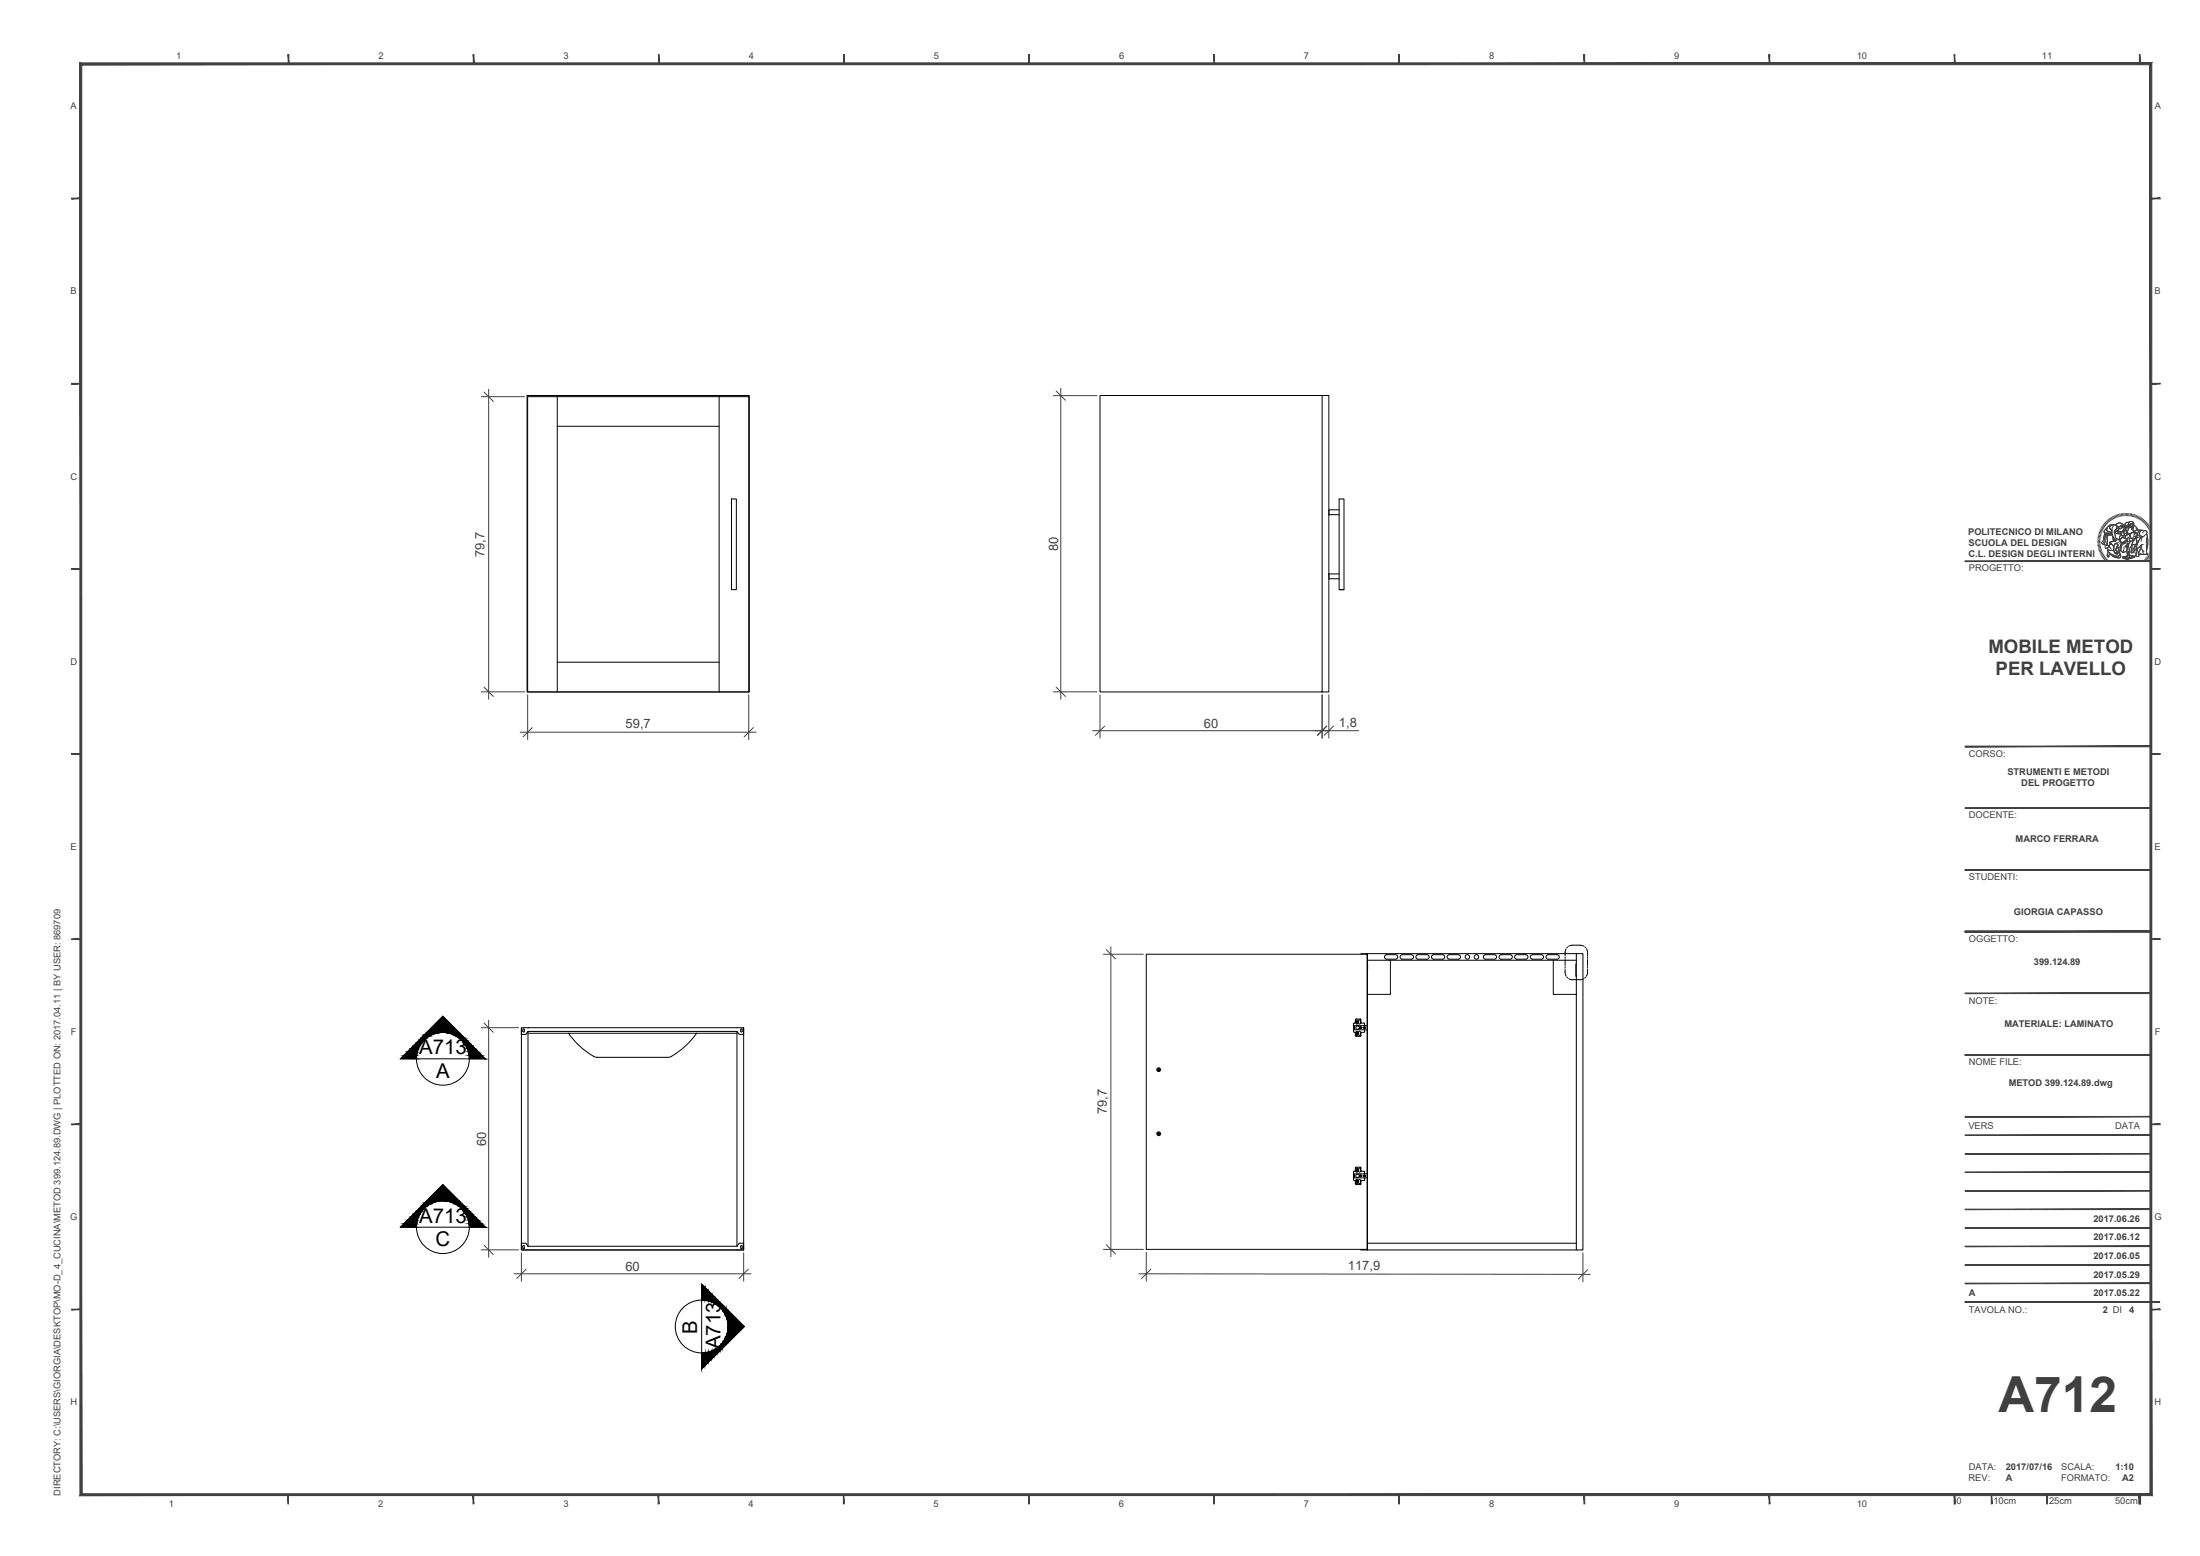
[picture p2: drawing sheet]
<svg xmlns="http://www.w3.org/2000/svg" width="594mm" height="420mm" viewBox="0 0 594 420" stroke-linecap="round" stroke-linejoin="round" font-family="sans-serif">
<!-- layer: 0 -->
<g fill="none" stroke="#000" stroke-width=".27">
<path d="M142.3 106.8h60v80h-60zM142.5 107.1h59.7v79.7h-59.7zM150.5 107.1v79.7M150.5 115.1h43.7M194.2 107.1v79.7M357 106.8h1.8v80h-61.8v-80h60v80M150.5 178.8h43.7M309.5 257.7h59.7v79.7h-59.7zM367.5 257.5h59.9v80h-59.9M369.2 257.5v80zM369.2 259.3h56.5M374 258l.5-.2h2.3a.61 .61 0 0 1 .7 .6 .61 .61 0 0 1-.7 .6h-2.6l-.3-.6z"/>
<path d="M375.5 259.3v9.2h-6.3M378.3 258l.4-.2h2.4a.61 .61 0 0 1 .6 .6 .61 .61 0 0 1-.6 .6h-2.6l-.4-.6zM385.3 257.8h-2.4a.61 .61 0 0 0-.6 .6 .61 .61 0 0 0 .6 .6h2.4M385.3 257.8a.61 .61 0 0 1 .6 .6 .61 .61 0 0 1-.6 .6M386.7 258l.5-.2h2.3a.61 .61 0 0 1 .6 .6 .61 .61 0 0 1-.6 .6h-2.6l-.4-.6zM390.9 258l.5-.2h2.4a.61 .61 0 0 1 .6 .6 .61 .61 0 0 1-.6 .6h-2.7l-.3-.6zM400.7 258l.4-.2h2.4a.61 .61 0 0 1 .6 .6 .61 .61 0 0 1-.6 .6h-2.6l-.4-.6zM405 258l.4-.2h2.4a.61 .61 0 0 1 .6 .6 .61 .61 0 0 1-.6 .6h-2.6l-.4-.6zM409.6 257.8h2.4a.61 .61 0 0 1 .6 .6 .61 .61 0 0 1-.6 .6h-2.4M409.6 257.8a.61 .61 0 0 0-.6 .6 .61 .61 0 0 0 .6 .6M413.4 258l.4-.2h2.4a.61 .61 0 0 1 .6 .6 .61 .61 0 0 1-.6 .6h-2.6l-.4-.6zM417.7 258l.4-.2h2.4a.61 .61 0 0 1 .6 .6 .61 .61 0 0 1-.6 .6h-2.7l-.3-.6z"/>
<path d="M419.4 259.3v9.2h6.3M425.7 257.5v80M140.8 277.5h60v60h-60zM140.8 277.5v1.8h1.2l.6-.8M141.2 278v.5M141.2 278.5l.2 .2 .2-.2M141.2 278l.2-.2 .2 .2M141.6 278v.5M142.6 277.5h.1M142.6 278.5v58M142.6 279h56.4M142.6 278.5h56.4"/>
<path d="M153.5 279a18.9 18.9 0 0 0 7.5 6.5h19.3M188.1 279a21.1 21.1 0 0 1-6.7 6.2M199 278.5v58M200.1 277.8l.3 .2v.5l-.2 .2-.2-.2zM200.8 277.5v1.8h-1.2l-.6-.8M181.4 285.2l-1 .3M141.2 336.5v.5M141.2 336.5l.2-.2 .2 .2M141.2 337l.2 .2 .2-.2M141.6 336.5v.5M142.6 336.5l-.6-.8h-1.2v1.8h60v-1.8h-1.2l-.6 .8M142.6 336.5h56.4"/>
<path d="M200.1 336.4l.3 .1v.5l-.2 .2-.2-.2zM369.2 335.7h56.5"/>
<circle cx="396.2" cy="258.4" r=".61"/>
<circle cx="398.7" cy="258.4" r=".61"/>
</g>
<!-- layer: costr -->
<g fill="none" stroke="#000" stroke-width=".27">
<path d="M197.5 134.7h1.3v24.5h-1.3zM361.6 137.7h-2.8v1.3h2.8M361.6 159.2h1.3v-24.5h-1.3v24.5h1.3M361.6 155h-2.8v1.3h2.8M422.6 258.4v.4M422.6 259.1v1.6M422.9 256.2l-.2 .7-.1 1.2M423.3 255.7l-.2 .2M423.6 255.5l1-.3h2.1l1 .3M428 255.7l.2 .2M428.4 256.2l.3 .7v1.2M428.7 258.4v.4"/>
<path d="M428.7 259.1v1.6M365.5 277.1v.9h.2M365.5 278l.1 .7 .4 .3M365.5 277.1h.2M365.6 277.2v.6M365.7 277.2v.6M366 275.4v.7M366 279v.7M366 276.1l-.4 .2-.1 .8M366 279.6l.2 .2h1.1l.2-.2M366.1 279.2l.3 .4 .3-.3M366.1 276.1v.2"/>
<path d="M366.1 276.3l.3 .2 .3-.2M366.2 275.9v.1M366.2 275.2h1.1M366.2 275.9h.1M366.2 276h.1M366.2 275.1l-.2 .2M366.3 279v.1M366.3 279h.1M366.4 275.9h.2M366.4 276h.2M366.4 279h.1M366.5 279l.1 .1h-.2"/>
<path d="M366.6 275.9v.1M366.6 275.7v.1M366.6 276.1v.2M366.6 278.8v.1M366.6 279.2v.1M366.7 275.7l-.2-.3h-.2l-.2 .4M366.7 278.7l-.3-.2-.3 .4M366.8 277.9h.1M366.9 276.3v-.8l.2-.1 .3 .1v.8M366.9 276.3l.2 .2 .3-.2M367 278.5l.4 .1v.7l-.3 .3-.2-.3zM367.1 277.3a.5 .5 0 0 0-.7-.2 .5 .5 0 0 0 0 .8h.4"/>
<path d="M367.1 277.7l-.3 .2M367.1 277.5h.1M367.2 277.4h.3M367.2 277.5h.1M367.2 277.6h.3M367.3 275.1l.2 .2M367.5 275.4l.1 .8 .7 .1 .2 .2M367.5 277.5h.1M367.6 277.5h.1M367.6 277.3v.4M368.2 277.5l.2-.2 .2 .2M368.2 277.6h.4"/>
<path d="M368.5 276.5v.4M368.5 278.1v.5M368.5 278.6l-.2 .2h-.7l-.1 .9M369.2 276.9h-3.5v1.2h3.5M422.6 261.6l.1 1.3 .2 .7M422.6 261v.3M423.1 263.9l.2 .2M423.6 264.3l.7 .2h2.7l.7-.2M428.2 263.9l-.2 .2M428.7 261.6v1.3l-.3 .7M428.7 261v.3M365.5 317.1v.9h.2"/>
<path d="M365.5 318l.1 .7 .4 .2M365.5 317.1h.2M365.6 317.2v.7M365.7 317.2v.7M366 315.4v.7M366 319v.7M366 316l-.4 .3-.1 .8M366.1 316.2l.3 .3 .3-.2M366.1 319.2l.3 .4 .3-.2M366.1 318.7v.2M366.1 318.7l.3-.2 .3 .2M366.2 315.2h1.1"/>
<path d="M366.2 319l.1 .1M366.2 319h.1M366.2 315.2l-.2 .2M366.3 315.9v.1M366.3 316.1h.1M366.4 315.9h.2l-.1 .1M366.4 316.1h.1M366.4 319h.2M366.6 319l-.1 .2-.1-.1M366.6 315.7v.1M366.6 316.2v.1M366.6 318.7v.2"/>
<path d="M366.6 319.2v.2M366.7 315.7l-.3-.3-.3 .4M366.8 317.1l.3 .2M366.8 317.9h.1M366.8 317.1a.45 .45 0 0 0-.7 .4 .45 .45 0 0 0 .7 .4M366.9 318.7v.8l.2 .1 .3-.1v-.8M366.9 318.7l.2-.2 .3 .2M367 315.4h.3l.1 .3v.7l-.3 .1-.2-.2zM367.1 317.7l-.3 .2M367.1 317.5v.1M367.2 317.5l.2-.2 .2 .3M367.2 317.6l.1 .1 .2-.1"/>
<path d="M367.3 315.2l.2 .2M367.5 315.4l.1 .8h.7l.2 .2M367.5 317.6h.1M367.6 317.3v.4M368.2 317.5l.3-.2 .1 .3-.2 .1zM368.4 317.6h.1M368.5 316.5v.5M368.5 318.1v.5M368.5 318.5l-.2 .2-.7 .1-.1 1-1.3 .1-.2-.2M369.2 317h-3.5v1.1h3.5M369.2 317.2v.7"/>
<circle cx="366.4" cy="279" r=".3"/>
<circle cx="366.4" cy="276" r=".3"/>
<circle cx="367.4" cy="277.5" r=".3"/>
<circle cx="368.4" cy="277.5" r=".3"/>
<circle cx="312.9" cy="288.8" r=".52"/>
<circle cx="312.9" cy="306.1" r=".52"/>
<circle cx="366.4" cy="316" r=".3"/>
<circle cx="366.4" cy="319" r=".3"/>
<circle cx="367.4" cy="317.5" r=".3"/>
<circle cx="368.4" cy="317.5" r=".3"/>
</g>
<!-- layer: viti -->
<path d="M312.8 288.6l.4 .2-.2 .4-.4-.3zM312.6 306.1l.4-.2 .2 .3-.4 .3z" fill="none" stroke="#000" stroke-width=".27"/>
<!-- layer: meccanismi -->
<path d="M369.2 260.3v1.6M425.7 260.3v3.3" fill="none" stroke="#000" stroke-width=".27"/>
<!-- layer: A-PRSP-1 -->
<g fill="#000" stroke="#000" stroke-width=".27">
<path d="M119.6 274.4l4.4 4.4h-8.8zM119.6 319.9l4.4 4.3h-8.8zM196.6 353.8l4.4 4.4-4.4 4.3z"/>
<path d="M114.3 279.8l.9 .5 .8-.5zM114.3 279.8l.9 .5h-1.4z"/>
<path d="M114.7 279.3l1.3 .5 .9-.5zM114.3 279.8l.4-.5 1.3 .5z"/>
<path d="M115 279l1.9 .3 .8-.3zM115 279l1.9 .3h-2.2z"/>
<path d="M115.2 278.8l2.5 .2 .9-.2zM115 279l.2-.2 2.5 .2z"/>
<path d="M115.2 278.8h4.4zM115.2 278.8h3.4z"/>
<path d="M119.6 278.8h4.4zM119.6 278.8h4.4z"/>
<path d="M120.5 278.8l3.7 .2-.2-.2zM120.5 278.8l3.7 .2h-2.8z"/>
<path d="M121.4 279l3.1 .3-.3-.3zM121.4 279l3.1 .3h-2.2z"/>
<path d="M122.3 279.3l2.6 .5-.4-.5zM122.3 279.3l2.6 .5h-1.8z"/>
<path d="M123.1 279.8l2.3 .5-.5-.5zM123.1 279.8l2.3 .5h-1.5z"/>
<path d="M109.1 285l3.4 .9v-.9zM109.1 285l3.4 .9h-4.4z"/>
<path d="M110 284.1l2.5 .9 .2-.9zM110 284.1l2.5 .9h-3.4z"/>
<path d="M110.9 283.2l1.8 .9 .3-.9zM110 284.1l.9-.9 1.8 .9z"/>
<path d="M111.7 282.3l1.3 .9 .4-.9zM111.7 282.3l1.3 .9h-2.1z"/>
<path d="M112.5 281.6l.9 .7 .5-.7zM111.7 282.3l.8-.7 .9 .7z"/>
<path d="M113.1 280.9l.8 .7 .7-.7zM113.1 280.9l.8 .7h-1.4z"/>
<path d="M113.8 280.3l.8 .6 .6-.6zM113.8 280.3l.8 .6h-1.5z"/>
<path d="M123.9 280.3l2.1 .6-.6-.6zM123.9 280.3l2.1 .6h-1.4z"/>
<path d="M124.6 280.9l2.1 .7-.7-.7zM124.6 280.9l2.1 .7h-1.5z"/>
<path d="M125.2 281.6l2.3 .7-.8-.7zM125.2 281.6l2.3 .7h-1.7z"/>
<path d="M125.8 282.3l2.5 .9-.8-.9zM125.8 282.3l2.5 .9h-2.1z"/>
<path d="M126.2 283.2l3 .9-.9-.9zM126.2 283.2l3 .9h-2.7z"/>
<path d="M126.5 284.1l3.6 .9-.9-.9zM126.5 284.1l3.6 .9h-3.5z"/>
<path d="M126.6 285l4.4 .9-.9-.9zM126.6 285l4.4 .9h-4.3z"/>
<path d="M109.1 330.5l3.4 .9v-.9zM109.1 330.5l3.4 .9h-4.4z"/>
<path d="M110 329.5l2.5 1 .2-1zM110 329.5l2.5 1h-3.4z"/>
<path d="M110.9 328.6l1.8 .9 .3-.9zM110 329.5l.9-.9 1.8 .9z"/>
<path d="M111.7 327.8l1.3 .8 .4-.8zM111.7 327.8l1.3 .8h-2.1z"/>
<path d="M112.5 327.1l.9 .7 .5-.7zM111.7 327.8l.8-.7 .9 .7z"/>
<path d="M113.1 326.3l.8 .8 .7-.8zM113.1 326.3l.8 .8h-1.4z"/>
<path d="M113.8 325.7l.8 .6 .6-.6zM113.8 325.7l.8 .6h-1.5z"/>
<path d="M114.3 325.2l.9 .5 .8-.5zM114.3 325.2l.9 .5h-1.4z"/>
<path d="M114.7 324.8l1.3 .4 .9-.4zM114.7 324.8l1.3 .4h-1.7z"/>
<path d="M115 324.5l1.9 .3 .8-.3zM115 324.5l1.9 .3h-2.2z"/>
<path d="M115.2 324.3l2.5 .2 .9-.2zM115 324.5l.2-.2 2.5 .2z"/>
<path d="M115.2 324.2h4.4zM115.2 324.2l3.4 .1z"/>
<path d="M119.6 324.2l4.4 .1zM119.6 324.2l4.4 .1z"/>
<path d="M120.5 324.3l3.7 .2-.2-.2zM120.5 324.3l3.7 .2h-2.8z"/>
<path d="M121.4 324.5l3.1 .3-.3-.3zM121.4 324.5l3.1 .3h-2.2z"/>
<path d="M122.3 324.8l2.6 .4-.4-.4zM122.3 324.8l2.6 .4h-1.8z"/>
<path d="M123.1 325.2l2.3 .5-.5-.5zM123.1 325.2l2.3 .5h-1.5z"/>
<path d="M123.9 325.7l2.1 .6-.6-.6zM123.9 325.7l2.1 .6h-1.4z"/>
<path d="M124.6 326.3l2.1 .8-.7-.8zM124.6 326.3l2.1 .8h-1.5z"/>
<path d="M125.2 327.1l2.3 .7-.8-.7zM125.2 327.1l2.3 .7h-1.7z"/>
<path d="M125.8 327.8l2.5 .8-.8-.8zM125.8 327.8l2.5 .8h-2.1z"/>
<path d="M126.2 328.6l3 .9-.9-.9zM126.2 328.6l3 .9h-2.7z"/>
<path d="M126.5 329.5l3.6 1-.9-1zM126.5 329.5l3.6 1h-3.5z"/>
<path d="M126.6 330.5l4.4 .9-.9-.9zM126.6 330.5l4.4 .9h-4.3z"/>
<path d="M190.4 347.7l-.9 3.4h.9zM189.5 346.7l.9 1-.9 3.4z"/>
<path d="M191.3 348.6l-.9 2.5 .9 .2zM190.4 347.7l.9 .9-.9 2.5z"/>
<path d="M192.2 349.5l-.9 1.8 .9 .3zM191.3 348.6l.9 .9-.9 1.8z"/>
<path d="M193 350.3l-.8 1.3 .8 .4zM192.2 349.5l.8 .8-.8 1.3z"/>
<path d="M193.8 351l-.8 1 .8 .5zM193 350.3l.8 .7-.8 1z"/>
<path d="M194.5 351.8l-.7 .7 .7 .6zM193.8 351l.7 .8-.7 .7z"/>
<path d="M195.1 352.4l-.6 .7 .6 .8zM194.5 351.8l.6 .6-.6 .7z"/>
<path d="M195.7 352.9l-.6 1 .6 .7zM195.1 352.4l.6 .5-.6 1z"/>
<path d="M196.1 353.3l-.4 1.3 .4 .9zM195.7 352.9l.4 .4-.4 1.3z"/>
<path d="M196.4 353.6l-.3 1.9 .3 .9zM196.1 353.3l.3 .3-.3 1.9z"/>
<path d="M196.6 353.8l-.2 2.6 .2 .9zM196.4 353.6l.2 .2-.2 2.6z"/>
<path d="M196.6 353.8v4.4zM196.6 353.8v3.5z"/>
<path d="M190.4 365.3l-.9 4.3 .9-.9zM189.5 365.3h.9l-.9 4.3z"/>
<path d="M191.3 365.1l-.9 3.6 .9-.9zM190.4 365.3l.9-.2-.9 3.6z"/>
<path d="M192.2 364.8l-.9 3 .9-.9zM191.3 365.1l.9-.3-.9 3z"/>
<path d="M193 364.4l-.8 2.5 .8-.8zM192.2 364.8l.8-.4-.8 2.5z"/>
<path d="M193.8 363.9l-.8 2.2 .8-.8zM193 364.4l.8-.5-.8 2.2z"/>
<path d="M194.5 363.2l-.7 2.1 .7-.7zM193.8 363.9l.7-.7-.7 2.1z"/>
<path d="M195.1 362.5l-.6 2.1 .6-.6zM195.1 362.5l-.6 2.1v-1.4z"/>
<path d="M195.7 361.8l-.6 2.2 .6-.5zM195.7 361.8l-.6 2.2v-1.5z"/>
<path d="M196.1 360.9l-.4 2.6 .4-.4zM196.1 360.9l-.4 2.6v-1.7z"/>
<path d="M196.4 360l-.3 3.1 .3-.3zM196.4 360l-.3 3.1v-2.2z"/>
<path d="M196.6 359.1l-.2 3.7 .2-.2zM196.6 359.1l-.2 3.7v-2.8z"/>
<path d="M196.6 358.2v4.4zM196.6 358.2v4.4z"/>
</g>
<g fill="none" stroke="#000" stroke-width=".27">
<path d="M112.5 285.9h-4.4l11.5-11.5 11.4 11.5h-4.3M112.5 331.4h-4.4l11.5-11.5 11.4 11.5h-4.3M189.5 351.1v-4.4l11.5 11.5-11.5 11.4v-4.3"/>
<circle cx="119.6" cy="285.9" r="7.1"/>
<circle cx="119.6" cy="331.4" r="7.1"/>
<circle cx="189.5" cy="358.2" r="7.1"/>
</g>
<!-- layer: A-SECT A-MCUT -->
<path d="M112.5 285.9h14.2M112.5 331.4h14.2M189.5 351.1v14.2" fill="none" stroke="#000" stroke-width=".27"/>
<!-- layer: G-ANNO-TEXT -->
<g fill="none" stroke="#404040" stroke-width=".27">
<path d="M130 107.1h11.7M132 105.1v83.7M284.4 106.8h11.8M286.4 104.8v84M130 186.8h11.7M140.5 197.7h63.7M142.5 187.6v12.1M202.2 187.6v12.1M284.4 186.8h11.8M295 197.3h64M297 187.6v11.7M355 197.3h11.9"/>
<path d="M357 187.6v11.7M358.8 187.6v11.7M298 257.7h10.8M300 255.7v83.7M130 277.5h10M132 275.5v64M130 337.5h10M140.8 338.3v7.7M200.8 338.3v7.7M298 337.4h10.8M309.5 338.1v7.9M427.4 338.3v7.8"/>
<path d="M138.8 344h64M307.5 344l121.9 .1"/>
</g>
<!-- layer: 0 -->
<g fill="none" stroke="#404040" stroke-width=".27">
<path d="M130.7 105.9l2.5 2.5M285.2 105.6l2.5 2.5M130.7 185.6l2.5 2.5M143.7 196.5l-2.5 2.5M203.4 196.5l-2.5 2.5M285.2 185.6l2.5 2.5M298.3 196.1l-2.5 2.5M358.3 196.1l-2.5 2.5M360.1 196.1l-2.5 2.5M298.7 256.4l2.5 2.5M130.7 276.3l2.5 2.5M130.7 336.2l2.5 2.5"/>
<path d="M298.7 336.1l2.5 2.5M142 342.7l-2.5 2.5M202.1 342.7l-2.5 2.5M310.8 342.7l-2.5 2.5M428.7 342.9l-2.5 2.5"/>
</g>
<!-- layer: G-ANNO-LOGO -->
<g fill="none" stroke="#404040" stroke-width=".27">
<path d="M569.8 139.9l.4 .5M570.1 139.7l.4 .6M570.4 139.5l.4 .6M570.8 139.4l.3 .5M571.1 139.2l.2 .6M571.4 139.1l.3 .6M571.7 138.9l.3 .7M572.1 138.9l.2 .6M572.4 138.8l.2 .6M572.8 138.7l.1 .7M573.2 138.6v.7M573.5 138.6l.1 .7"/>
<path d="M573.9 138.6v.7M574.2 138.6v.7M574.6 138.6l-.1 .7M574.9 138.6l-.1 .7M575.3 138.7l-.1 .7M575.6 138.8l-.1 .6M576 138.8l-.2 .7M576.3 138.9l-.2 .7M576.7 139l-.3 .7M577 139.2l-.3 .6M577.3 139.3l-.3 .6M577.7 139.5l-.4 .6"/>
<path d="M578 139.6l-.4 .6M578.3 139.8l-.4 .6M566.4 145.9h.7M566.4 146.2h.7M566.5 145.5l.6 .1M566.5 145.2l.7 .1M566.6 144.8l.6 .1M566.6 144.4l.7 .2M566.7 144.1l.7 .2M566.8 143.8l.7 .2M567 143.4l.6 .3M567.1 143.1l.6 .3"/>
<path d="M567.1 146.5l-.7 .1M567.1 146.9h-.6M567.2 147.2l-.7 .1M567.2 147.5l-.6 .1M567.3 142.8l.6 .3M567.3 147.9l-.7 .1M567.4 148.2l-.7 .2M567.4 142.5l.6 .3M567.5 148.5l-.7 .2M567.6 148.8l-.7 .2M567.6 142.2l.6 .3M567.7 149.1l-.6 .3"/>
<path d="M567.8 141.9l.6 .4M567.8 149.4l-.6 .3M568 149.7l-.6 .3M568 141.6l.6 .4M568.2 149.9l-.6 .4M568.3 141.3l.5 .4M568.3 143.9h.9a.71 .71 0 0 0 1-.1l.1 .6h-.2a1.43 1.43 0 0 1-1.8-.4zM568.3 143.9l.1 .4M568.3 150.2l-.5 .4M568.5 141l.5 .5M568.5 144.4l-.2 .4-.2 1.4-.3 .7 .4 .2M568.5 150.5l-.5 .4"/>
<path d="M568.6 142.9l.3-.3a.82 .82 0 0 0 .9 1.1l.4 .1-.6 .4-.3-.3a.78 .78 0 0 1-1.1-.2zM568.7 144.5l.5-.1-.2 .7v2.1l-.2 .1a.43 .43 0 0 1-.5-.2 .43 .43 0 0 1 .1-.6v-1.4zM568.7 140.8l.5 .5M568.7 150.7l-.5 .5M568.8 144.4l-.3 .5-.1 1.6-.2 .6 .7 .2M568.9 142.6l-.5 .6a.42 .42 0 0 0-.2 .5 .42 .42 0 0 0 .5 .3l.4-.1 .5 .3 .6-.4M568.9 151l-.5 .4M569 148a.7 .7 0 0 0 .8 .6l1-.1M569 140.5l.4 .5M569.1 142.3a1.84 1.84 0 0 1 1.9-.6 .98 .98 0 0 0-1.3 1l.6 .3-.1 .8-.4-.1a.82 .82 0 0 1-.8-.4 .82 .82 0 0 1 .1-1zM569.1 148.4l.7 .2 1-.1 .3 1 .3-.2 .2 .4-.1-.6 .3 .4-.1-.4 .4 .2-.3-.4a.52 .52 0 0 1-.5-.5 .52 .52 0 0 1 .4-.5h.2l.3 .7a.91 .91 0 0 1 .2 1.2 .91 .91 0 0 1-1.1 .4l-.1-.1a2.76 2.76 0 0 1-2.1-1.7zM569.1 148.4a2.72 2.72 0 0 0 2.2 1.8l.6 .2"/>
<path d="M569.2 151.2l-.5 .5M569.2 144.4h.8a.38 .38 0 0 1 .4 .1 .38 .38 0 0 1 .2 .4l.3 .7v.5l-.6 .2a.45 .45 0 0 0-.6 .1 .45 .45 0 0 0 .1 .6l-.3 .4-.3-.1a.69 .69 0 0 1-.2-1v-1.2zM569.2 144.5l-.2 .6v2.1M569.3 149l2 1.2a.77 .77 0 0 0 1.1-.6 .65 .65 0 0 1 .1 1 .65 .65 0 0 1-.9 0l-1.1-.4a.58 .58 0 0 0-.6-.5 .58 .58 0 0 0-.6 .4l.2 .2a.34 .34 0 0 1-.5-.1 .34 .34 0 0 1 .1-.4zM569.3 140.3l.4 .5M569.3 149l-.3 .9 .2 .5 .3-.2-.2-.2a.81 .81 0 0 1 1.4 .3l.9 .3a.65 .65 0 0 0 .9 0 .65 .65 0 0 0 0-1M569.4 151.4l-.5 .5M569.5 147.4a.52 .52 0 0 0-.8-.1 .52 .52 0 0 0 .1 .8 .74 .74 0 0 1 .7-.4 .74 .74 0 0 1 .6 .6h.1M569.5 140.1l.4 .5M569.7 151.6l-.5 .6M569.7 147.1l.4-.2a1.08 1.08 0 0 1 .5 1.7 1.17 1.17 0 0 1-1.6-.5l.1-.2 .5-.1-.1-.4zM569.7 146.4l1.2-.4 .4 .2a.43 .43 0 0 1 .6-.5l.5 .2a1.06 1.06 0 0 1 .5 1.4 1.06 1.06 0 0 1-1.3 .5l.1-.2a.49 .49 0 0 0-.1-.8 .49 .49 0 0 0-.7 .5l-.1 .2-.7-.6-.3 .1-.1-.2z"/>
<path d="M569.9 151.9l-.4 .5M569.9 142l.3-.1a.92 .92 0 0 1 .9-.2 .92 .92 0 0 1 .6 .8l-.5 .5a1.07 1.07 0 0 0 0 1.4 1.04 1.04 0 0 0 .7 1.3h-.1a.46 .46 0 0 0-.6 .5 .39 .39 0 0 1-.4-.2 .39 .39 0 0 1 .1-.5l-.1-.2a2.51 2.51 0 0 1-.5-2.1v-.1a.62 .62 0 0 1-.5-.4 .62 .62 0 0 1 .1-.7zM570 146.8l.8 .7M570.1 146.9a.55 .55 0 0 0-.5 .8M570.2 143.8l-.4-.1a.85 .85 0 0 1-.9-.6 .85 .85 0 0 1 .5-1.1 1.42 1.42 0 0 1 2.3 .3l-.8 1.3 .2 .6a1.15 1.15 0 0 0 .8 1.5l-.6 .1M570.2 152l-.4 .6M570.3 144.4h-1.5a.64 .64 0 0 0-.7 .2 .64 .64 0 0 0-.1 .8v.5l-.6 .7 .4 .3M570.4 152.2l-.3 .6M570.5 144.8l.2 1.3M570.7 142a3 3 0 0 0-.1 2.9l.3 .6a.37 .37 0 0 0-.1 .5 .37 .37 0 0 0 .5 .2l.1-.4M570.7 152.4l-.3 .6M570.9 146.1l-.6 .2a.45 .45 0 0 0-.6 .1 .45 .45 0 0 0 .1 .6"/>
<path d="M571 141.7a.98 .98 0 0 0-1.3 1l.6 .3M571 152.5l-.3 .6M571.2 146.8a.47 .47 0 0 1 .6 .1 .47 .47 0 0 1 0 .5l-.3 .5a.45 .45 0 0 0-.1 .7l.7 .7-.4-.2 .1 .4-.3-.4 .1 .6-.2-.4-.2 .2v-.2a1.82 1.82 0 0 1 0-2.5zM571.2 143.5l.8-.2 .2 .2a.34 .34 0 0 0-.3 .2 .34 .34 0 0 0 .1 .4 .61 .61 0 0 1-.8-.6zM571.2 143l1-.4-.2 .7-1.1 .4zM571.2 143.5a.58 .58 0 0 0 .8 .6M571.3 152.7l-.3 .6M571.3 141.8a1.18 1.18 0 0 1 2.1 .1l-.1 .2-.5-.3a.74 .74 0 0 1-1.1 .3M571.4 141.6l.3-.2a1.06 1.06 0 0 1 1.7 .6l-.6-.2a.75 .75 0 0 1-.8 .4 .75 .75 0 0 1-.6-.6zM571.6 142.1h.1a.72 .72 0 0 0 1.1-.3l.4 .3-.3 .5-.3 .2-.4-.2-.6 .2zM571.6 152.8l-.2 .6M571.9 145.7l.5 .2a1.04 1.04 0 0 1 .1 1.7"/>
<path d="M571.9 152.9l-.2 .6M571.9 143.6h.9l-.2 .1-.1 .4a.41 .41 0 0 1-.6-.3zM571.9 148l.6 1.6a.77 .77 0 0 1-1.1 .6M572 143.3l.2 .2M572.1 146.5l-.8 .2M572.1 143l-.1 .2-1.1 .5M572.2 142.6l-.4 .6M572.2 153l-.1 .6M572.2 146.2l.8 .5M572.4 143.5a.33 .33 0 0 0-.5 .1 .33 .33 0 0 0 .1 .5l.5 .1 .1-.5 .2-.1-.6 .1M572.4 146.7a.71 .71 0 0 1 .1 .9 .71 .71 0 0 1-.9 .2M572.4 145.9v-.1a1.06 1.06 0 0 1 1.7-.3l.2 .6-1.4 .4 .3 .3a.68 .68 0 0 0 .8-.7h.3v-.2l-.2-.5-.5-.2h-.6l-.5 .7-.2-.1 .2-1.1 .2-.2 .3 .2h1.1l.5-.3v-.4l.6 .2 .1 1-.3 .5 .2 .5-.3 .6-.5 .2-.1 .5h-.4l.5 .2v.4l.2-.2-.1 .3a.96 .96 0 0 1-1.1 1l-1-.7 .4-.6 .2-1.1"/>
<path d="M572.4 145.6l.6-.4 1 .2 .4 .6-1 .4a.46 .46 0 0 1-.5 .2 .46 .46 0 0 1-.3-.5zM572.5 148.5l.7 .7M572.5 153.1l-.1 .6M572.7 142.6h.1M572.7 142.2l.2 .1M572.8 147.9v.9M572.8 144.5a1.15 1.15 0 0 0-.5 1.3M572.8 142.3h.1M572.9 146.5l1-.4a.52 .52 0 0 1-.2 .6 .52 .52 0 0 1-.6 0zM572.9 153.1l-.2 .7M572.9 147.3l-.2 .9-.5 .5M573.1 142.4l.9-.2a.33 .33 0 0 1-.1 .5 .33 .33 0 0 1-.5-.3z"/>
<path d="M573.1 143.3l.1-.1a.88 .88 0 0 1 1.1 .1 .88 .88 0 0 1 .1 1.1l-.2-.1a.78 .78 0 0 0-.5-1.2 .73 .73 0 0 0-.1 1.1l.1 .1a.44 .44 0 0 1-.7 .3 .44 .44 0 0 1 0-.7zM573.2 142l-.3 .6-.3 .2-.4-.2-.6 .2M573.2 153.2l-.1 .7M573.2 150.4l2-.5 1.2 .3-2.1 .6zM573.2 150.4l1.1 .4v.3l-1.1-.4zM573.5 153.2v.7M573.5 143.1a.79 .79 0 0 1 .8 .7 .79 .79 0 0 1-.6 .9h-.1l-.2-1.3zM573.6 142.2a.38 .38 0 0 1 .5-.3 .38 .38 0 0 1 .1 .6M573.6 147.6l-.4 1.6 1.1-.3M573.6 146.7h.1M573.6 141.9a.4 .4 0 0 1 .6 0 .4 .4 0 0 1 0 .6l-.2-.3h-.4zM573.7 146.3l.1 .1"/>
<path d="M573.7 146.6h.1M573.7 146.4h.1M573.8 143.4h.1M573.8 143.4l-.1 .1M573.8 153.2v.7M573.9 147.5h.4l.1-.5 .5-.2-.5 1.3v-.4zM573.9 142.4l-.4-.2-.4 .2 .2 .1a.57 .57 0 0 0 .9-.1l-.3-.2 .1 .2M574 144.7v.7M574 146.1a.59 .59 0 0 1-.3 .6 .59 .59 0 0 1-.7-.1M574.1 143.2l.2 .3-.1 .1M574.2 153.2v.7M574.2 143.4l-.1-.1a.41 .41 0 0 0-.6-.1 .41 .41 0 0 0 0 .6v.1a.46 .46 0 0 1 0 .7 .46 .46 0 0 1-.7-.1 .46 .46 0 0 1 .2-.6 .78 .78 0 0 1 .7-.9 .78 .78 0 0 1 .8 .9v.5h-.2l-.1-.3"/>
<path d="M574.3 143.7l-.2 .1M574.3 143.5v.5h-.7M574.3 144.4l-.7 .3M574.3 150.8l2.1-.6v.3l-2.1 .6zM574.3 150.8v.3M574.4 147.4v.7l.2-.2M574.4 142.4a.47 .47 0 0 1 .2 .8l-.1 .4M574.5 146.9h.1M574.5 153.2v.7M574.5 142l.1 .4M574.6 144l-.2-.5 .2-.3a.45 .45 0 0 0-.2-.8l-.1-.3a.51 .51 0 0 1-.5-.6 .51 .51 0 0 1 .7-.4h.4l-.2 .7 .1 .8 .2-.5a.39 .39 0 0 0 .3 .3 .39 .39 0 0 0 .4-.1v.6v.1l.2-.2 .4 .7-1.1 .7M574.6 147.3l-.1 .2"/>
<path d="M574.6 145l-.1 1.4M574.6 144.2l.5 .2M574.7 149.1l.2-.2 .1 1.1-.3-.6-.3 .7zM574.8 146.2l-.4 .2v.5M574.8 153.2l.1 .7M574.9 146.8l-.5 .2-.1 .5h-.4l.5 .2M574.9 145l-.4 .9M574.9 141.1h-.5a.56 .56 0 0 0-.6 .7M575 140.9a.81 .81 0 0 1 1 .2 .81 .81 0 0 1 .2 .9l-.5 1v-.7l.3-.4-.2-.6a1.09 1.09 0 0 0-.9 1.3 1.33 1.33 0 0 1 .1-1.7zM575 142.1a.39 .39 0 0 0 .3 .3 .39 .39 0 0 0 .4-.1M575 140.9a.8 .8 0 0 1 1 .1 .8 .8 0 0 1 .2 1l-.5 1 .1-.7 .2-.5-.2-.4a.85 .85 0 0 0-.8 1.1l-.1 .1a1.33 1.33 0 0 1 .1-1.7zM575.1 153.2l.1 .6"/>
<path d="M575.2 144.1a1.45 1.45 0 0 1 2 .2l-.2 .7a.92 .92 0 0 1-.9 .6 .92 .92 0 0 1-.9-.6l-.1-.5zM575.2 141.5l.6-.2 .2 .6-.2 .4a.47 .47 0 0 1-.7-.1 .47 .47 0 0 1 .1-.7zM575.2 146.1l.9-.1-.5 1.3a1.96 1.96 0 0 0-.7 1.8h-.2l-.3 .5-.1-.9zM575.2 141.8l.2 .1M575.2 146.2l-.9 2.6 .2 .8-.2 .9 .4-1.1 .4 1-.2-1.5-.4 .7M575.3 142.3h.1M575.3 145.2l-.3 .4 .2 .6 .7-.1 .7-.7M575.3 141.9h.1M575.4 142.2h.1M575.5 153.1l.1 .7M575.7 142h.2M575.7 147.1l.8-.1-.5 1.4 .2 .6a.43 .43 0 0 1-.8 0z"/>
<path d="M575.7 142v.1M575.8 153l.1 .7M575.9 142.8l.4 .6M576 145.3h.1M576 143.7l.8-.5 1.1-.1-.7 1zM576.1 146l-.5 1.3a1.96 1.96 0 0 0-.7 1.8M576.1 152.9l.2 .7M576.1 145.2l-.3 .1M576.2 141.8l.5 .4 .6 .9-.9 .3a.82 .82 0 0 1-.2-1.4zM576.2 141.8l.5 .4 .4 .6M576.2 145.5l-.1 .1M576.4 150.2v.3l-2 .6-1.2-.4v-.3l1.1 .4 2.1-.6-1.2-.3-2 .5"/>
<path d="M576.4 152.9l.2 .6M576.5 147l-.5 1.4 .2 .6a.43 .43 0 0 1-.8 0l.3-.9v-1M576.7 145.2l.1-.2 .2 .2-.1 1.8-1.2 .1a2.3 2.3 0 0 1 .9-1.7zM576.7 152.7l.3 .7M576.7 144.9v.4M576.7 143.9l.5 .1v.3M576.8 142.7l.5 .4M576.9 147l-1.2 .1M576.9 148.4l-.1 .2 .3 .2M577 152.6l.3 .6M577 145.2v.2a4.3 4.3 0 0 1-.6 2.8l.1 .9 .3 .5M577.2 148.1l1.1-1-.4 1.3a1.47 1.47 0 0 0-.3 1.7l-.4 .2a.38 .38 0 0 1-.5-.2 .38 .38 0 0 1 .2-.5z"/>
<path d="M577.2 144.1a1 1 0 0 1 1-.9l.7 .2a.55 .55 0 0 1 .8 .1 .55 .55 0 0 1-.2 .8 1.24 1.24 0 0 1-2.1 .2l-.2-.2M577.2 144.3l-.4 .6a.63 .63 0 0 1-.4 .7 .63 .63 0 0 1-.8-.2 .73 .73 0 0 1-.3-1.1 .73 .73 0 0 1 1.1-.1l-.2 .6a.4 .4 0 0 0 .4 .1 .4 .4 0 0 0 .3-.4 .86 .86 0 0 0-1.4-.6l-.4 .5 .1 .3M577.3 152.4l.3 .7M577.3 145.9v.5M577.6 152.3l.3 .6M577.7 145l-.9 .2M577.8 149.3l.5 .4M577.8 152.1l.4 .6M578 143.1l-1.1 .2-.9 .4M578.1 143.3h.7a.66 .66 0 0 1 .9 .6v.1a8.7 8.7 0 0 1 0 5l.2 .7h-2.3a.57 .57 0 0 1 .2-1l.5-1.6-1.5 1.3a6.2 6.2 0 0 1 1.4-3.4l.5-.1a.9 .9 0 0 1-1-.6 .9 .9 0 0 1 .4-1zM578.1 148.1l.9 .8M578.1 151.9l.4 .6"/>
<path d="M578.2 145a7.2 7.2 0 0 0-1.4 3.5l1.5-1.4 .5-.1M578.2 143.2a.92 .92 0 0 0-.5 1 .92 .92 0 0 0 1 .7M578.3 147.1l-.4 1.3a1.47 1.47 0 0 0-.3 1.7l-.4 .2a.38 .38 0 0 1-.5-.2 .38 .38 0 0 1 .2-.5l.3-1.5M578.4 151.8l.4 .5M578.4 145.1l-.2 1M578.5 148.5a1.01 1.01 0 0 0 .7 1.2M578.6 140l-.4 .6M578.6 151.5l.5 .6M578.8 143.6l-.3 .3M578.8 140.3l-.4 .5M578.9 151.3l.4 .5M579.1 140.5l-.4 .5"/>
<path d="M579.1 151.1l.5 .5M579.3 150.9l.5 .4M579.4 140.7l-.5 .5M579.5 150.6l.6 .4M579.6 145.2l.1 3.3M579.6 141l-.4 .4M579.7 144.1l.3 1.6-.1 1.7a2.45 2.45 0 0 0 0 2.3l-2.4-.1M579.7 150.4l.6 .4M579.9 141.2l-.5 .5M579.9 150.1l.6 .3M580.1 141.5l-.5 .4M580.1 149.8l.6 .4"/>
<path d="M580.2 149.5l.6 .4M580.3 141.8l-.5 .4M580.4 149.2l.6 .3M580.5 142.1l-.6 .3M580.5 148.9l.7 .3M580.7 148.6l.6 .3M580.7 142.4l-.6 .3M580.7 148.3l.7 .2M580.8 148l.7 .2M580.9 142.7l-.6 .3M580.9 147.7l.7 .1M581 147.4l.7 .1"/>
<path d="M581 143l-.6 .3M581 147l.7 .1M581.1 146.5h.6M581.1 146.1h.6M581.1 146.7l.6 .1M581.2 143.4l-.6 .2M581.3 143.7l-.6 .2M581.4 144l-.6 .2M581.5 144.4l-.7 .1M581.6 144.7l-.7 .2M581.7 145.1l-.7 .1M581.7 145.4l-.7 .1"/>
<path d="M581.7 145.8h-.6"/>
</g>
<!-- layer: G-ANNO-TTLB -->
<g fill="#fff" stroke="#fff" stroke-width=".27">
<path d="M555.7 151.5l30.7 4.3-5.7-4.3zM555.7 151.5l30.7 4.3h-30.7z"/>
<path d="M580.7 137h5.7l-5.7 14.5zM586.4 137l-5.7 14.5 5.7 4.3z"/>
</g>
<path d="M555.7 151.5h25v-14.5h5.7v18.8h-30.7z" fill="none" stroke="#fff" stroke-width=".27"/>
<g fill="#404040" stroke="#404040" stroke-width=".27">
<path d="M580.7 351.6h2.5v-.1zM580.7 351.5h2.5l-2.5 .1z"/>
<path d="M530.7 351.5v.1l50-.1zM530.7 351.6l50-.1v.1z"/>
<path d="M530.7 351.5v.1l50-.1zM530.7 351.6l50-.1v.1z"/>
<path d="M530.7 346.5h50zM530.7 346.6l50-.1z"/>
<path d="M530.7 341.5h50zM530.7 341.6l50-.1z"/>
<path d="M530.7 336.5h50zM530.7 336.6l50-.1z"/>
<path d="M530.7 331.5h50zM530.7 331.6l50-.1z"/>
<path d="M530.7 326.5h50zM530.7 326.6l50-.1z"/>
<path d="M530.7 321.5h50zM530.7 321.6l50-.1z"/>
<path d="M530.7 316.5h50zM530.7 316.6l50-.1z"/>
<path d="M530.7 311.5h50zM530.7 311.6l50-.1z"/>
<path d="M530.7 218.3h50v-.2zM530.7 218.1h50l-50 .2z"/>
<path d="M530.7 235h50v-.2zM530.7 234.8h50l-50 .2z"/>
<path d="M530.7 234.8v.2l50-.2zM530.7 235l50-.2v.2z"/>
<path d="M530.7 251.5v.1l50-.1zM530.7 251.6l50-.1v.1z"/>
<path d="M530.7 151.6h50v-.2zM530.7 151.4h50l-50 .2z"/>
<path d="M530.7 251.5v.1l50-.1zM530.7 251.6l50-.1v.1z"/>
<path d="M530.7 268.1v.2l50-.2zM530.7 268.3l50-.2v.2z"/>
<path d="M530.7 251.5v.1l50-.1zM530.7 251.6l50-.1v.1z"/>
<path d="M530.7 251.5v.1l50-.1zM530.7 251.6l50-.1v.1z"/>
<path d="M530.7 201.7h50v-.2zM530.7 201.5h50l-50 .2z"/>
<path d="M530.7 284.8v.2l50-.2zM530.7 285l50-.2v.2z"/>
<path d="M530.7 284.8v.2l50-.2zM530.7 285l50-.2v.2z"/>
<path d="M530.7 306.5h50zM530.7 306.6l50-.1z"/>
<path d="M530.7 301.5v.1l50-.1zM530.7 301.6l50-.1v.1z"/>
<path d="M580.7 351.6h2.5v-.1zM580.7 351.5h2.5l-2.5 .1z"/>
<path d="M427.7 14.7l.2 2.5v-2.5zM427.7 14.7l.2 2.5h-.2z"/>
<path d="M21.6 17l.5 386.3v-385.8zM21.6 17l.5 386.3-.5 .5zM22.1 403.3l-.5 .5 559-.5zM21.6 403.8l559-.5 .5 .5zM580.6 17.5v385.8l.5 .5zM580.6 17.5l.5-.5v386.8zM22.1 17.5h558.5l.5-.5zM21.6 17h559.5l-559 .5z"/>
<path d="M377.7 14.7l.2 2.5v-2.5zM377.7 14.7l.2 2.5h-.2z"/>
<path d="M477.7 14.7l.2 2.5v-2.5zM477.7 14.7l.2 2.5h-.2z"/>
<path d="M527.7 14.7l.2 2.5v-2.5zM527.7 14.7l.2 2.5h-.2z"/>
<path d="M19.3 103.7h2.5v-.2zM19.3 103.5h2.5l-2.5 .2z"/>
<path d="M19.3 53.7h2.5v-.2zM19.3 53.5h2.5l-2.5 .2z"/>
<path d="M19.3 203.7h2.5v-.2zM19.3 203.5h2.5l-2.5 .2z"/>
<path d="M19.3 253.7h2.5v-.2zM19.3 253.5h2.5l-2.5 .2z"/>
<path d="M19.3 303.7h2.5v-.2zM19.3 303.5h2.5l-2.5 .2z"/>
<path d="M19.3 353.7h2.5v-.2zM19.3 353.5h2.5l-2.5 .2z"/>
<path d="M19.3 153.7h2.5v-.2zM19.3 153.5h2.5l-2.5 .2z"/>
<path d="M327.8 14.7l.2 2.5v-2.5zM327.8 14.7l.2 2.5h-.2z"/>
<path d="M277.8 14.7l.2 2.5v-2.5zM277.8 14.7l.2 2.5h-.2z"/>
<path d="M227.8 14.7l.2 2.5v-2.5zM227.8 14.7l.2 2.5h-.2z"/>
<path d="M177.8 14.7l.2 2.5v-2.5zM177.8 14.7l.2 2.5h-.2z"/>
<path d="M127.8 14.7l.2 2.5v-2.5zM127.8 14.7l.2 2.5h-.2z"/>
<path d="M77.8 14.7l.2 2.5v-2.5zM77.8 14.7l.2 2.5h-.2z"/>
<path d="M427.7 403.6l.2 2.5v-2.5zM427.7 403.6l.2 2.5h-.2z"/>
<path d="M377.7 403.6l.2 2.5v-2.5zM377.7 403.6l.2 2.5h-.2z"/>
<path d="M477.7 403.6l.2 2.5v-2.5zM477.7 403.6l.2 2.5h-.2z"/>
<path d="M527.7 403.6l.2 2.5v-2.5zM527.7 403.6l.2 2.5h-.2z"/>
<path d="M327.7 403.6l.2 2.5v-2.5zM327.7 403.6l.2 2.5h-.2z"/>
<path d="M277.7 403.6l.2 2.5v-2.5zM277.7 403.6l.2 2.5h-.2z"/>
<path d="M227.7 403.6l.2 2.5v-2.5zM227.7 403.6l.2 2.5h-.2z"/>
<path d="M177.7 403.6l.2 2.5v-2.5zM177.7 403.6l.2 2.5h-.2z"/>
<path d="M127.7 403.6l.2 2.5v-2.5zM127.7 403.6l.2 2.5h-.2z"/>
<path d="M77.8 403.6l.1 2.5v-2.5zM77.8 403.6l.1 2.5h-.1z"/>
<path d="M577.7 14.7l.2 2.5v-2.5zM577.7 14.7l.2 2.5h-.2z"/>
<path d="M577.7 403.6l.2 2.5v-2.5zM577.7 403.6l.2 2.5h-.2z"/>
<path d="M580.8 103.5v.2l2.5-.2zM580.8 103.7l2.5-.2v.2z"/>
<path d="M580.8 53.5v.2l2.5-.2zM580.8 53.7l2.5-.2v.2z"/>
<path d="M580.8 203.5v.2l2.5-.2zM580.8 203.7l2.5-.2v.2z"/>
<path d="M580.8 253.5v.2l2.5-.2zM580.8 253.7l2.5-.2v.2z"/>
<path d="M580.8 303.5v.2l2.5-.2zM580.8 303.7l2.5-.2v.2z"/>
<path d="M580.8 353.5v.2l2.5-.2zM580.8 353.7l2.5-.2v.2z"/>
<path d="M580.8 153.5v.2l2.5-.2zM580.8 153.7l2.5-.2v.2z"/>
<path d="M527.7 403.6v2.5h.2zM527.7 403.6h.2v2.5z"/>
<path d="M537.7 403.6l.2 2.5v-2.5zM537.7 403.6l.2 2.5h-.2z"/>
<path d="M552.7 403.6l.2 2.5v-2.5zM552.7 403.6l.2 2.5h-.2z"/>
<path d="M577.6 403.6l.4 2.5v-2.5zM577.6 403.6l.4 2.5h-.4z"/>
</g>
<text font-size="13.4" fill="#404040" x="539.6" y="381.4">A712</text>
<g font-size="5.5">
<text x="113.2" y="284.7">A713</text>
<text x="117.7" y="291">A</text>
<text x="113.2" y="330.1">A713</text>
<text x="117.6" y="336.5">C</text>
<text x="188.3" y="360.2" transform="rotate(-90 188.3 360.2)">B</text>
<text x="194.6" y="364.4" transform="rotate(-90 194.6 364.4)">A713</text>
</g>
<g font-size="5" fill="#404040">
<text x="536.9" y="176.3">MOBILE METOD</text>
<text x="538.9" y="182.3">PER LAVELLO</text>
</g>
<g font-size="3.5" fill="#404040">
<text x="285.8" y="148.8" transform="rotate(-90 285.8 148.8)">80</text>
<text x="130.8" y="150.4" transform="rotate(-90 130.8 150.4)">79,7</text>
<text x="168.9" y="196.6">59,7</text>
<text x="325.1" y="196.7">60</text>
<text x="361.6" y="196.2">1,8</text>
<text x="298.9" y="300.9" transform="rotate(-90 298.9 300.9)">79,7</text>
<text x="131.3" y="309.4" transform="rotate(-90 131.3 309.4)">60</text>
<text x="168.9" y="343.3">60</text>
<text x="364" y="342.9">117,9</text>
</g>
<g font-size="2.5" fill="#404040">
<text x="47.5" y="16">1</text>
<text x="102.2" y="16">2</text>
<text x="152.2" y="16">3</text>
<text x="202.2" y="16">4</text>
<text x="252.2" y="16">5</text>
<text x="302.2" y="16">6</text>
<text x="352.1" y="16">7</text>
<text x="402.1" y="16">8</text>
<text x="452.1" y="16">9</text>
<text x="501.4" y="16">10</text>
<text x="551.4" y="16">11</text>
<text x="19.1" y="29.5">A</text>
<text x="581.9" y="29.5">A</text>
<text x="19.1" y="79.5">B</text>
<text x="581.8" y="79.5">B</text>
<text x="19" y="129.5">C</text>
<text x="581.8" y="129.5">C</text>
<text x="531.5" y="144.5">POLITECNICO DI MILANO</text>
<text x="531.6" y="147.5">SCUOLA DEL DESIGN</text>
<text x="531.5" y="150.5">C.L. DESIGN DEGLI INTERNI</text>
<text x="531.7" y="154.3">PROGETTO:</text>
<text x="19" y="179.5">D</text>
<text x="581.7" y="179.5">D</text>
<text x="531.7" y="204.3">CORSO:</text>
<text x="542.1" y="209.2">STRUMENTI E METODI</text>
<text x="545.8" y="212.2">DEL PROGETTO</text>
<text x="531.7" y="221">DOCENTE:</text>
<text x="544.3" y="227.5">MARCO FERRARA</text>
<text x="19.1" y="229.5">E</text>
<text x="581.8" y="229.5">E</text>
<text x="531.7" y="237.7">STUDENTI:</text>
<text x="543.9" y="247.1">GIORGIA CAPASSO</text>
<text x="531.7" y="254.3">OGGETTO:</text>
<text x="549.2" y="260.5">399.124.89</text>
<text x="531.7" y="271">NOTE:</text>
<text x="19.1" y="279.5">F</text>
<text x="541.3" y="277.4">MATERIALE: LAMINATO</text>
<text x="581.9" y="279.5">F</text>
<text x="531.7" y="287.7">NOME FILE:</text>
<text x="542.4" y="293.3">METOD 399.124.89.dwg</text>
<text x="531.5" y="304.9">VERS</text>
<text x="571.2" y="304.9">DATA</text>
<text x="19" y="329.5">G</text>
<text x="565.3" y="329.9">2017.06.26</text>
<text x="581.8" y="329.5">G</text>
<text x="565.3" y="334.9">2017.06.12</text>
<text x="565.3" y="339.9">2017.06.05</text>
<text x="565.3" y="345">2017.05.29</text>
<text x="531.7" y="350">A</text>
<text x="565.3" y="350">2017.05.22</text>
<text x="531.7" y="354.5">TAVOLA NO.:</text>
<text x="567.8" y="354.5">2 DI</text>
<text x="575" y="354.5">4</text>
<text x="19" y="379.5">H</text>
<text x="581.8" y="379.5">H</text>
<text x="531.6" y="399.9">REV:</text>
<text x="531.7" y="397">DATA:</text>
<text x="541.6" y="399.9">A</text>
<text x="541.6" y="396.9">2017/07/16</text>
<text x="556.6" y="396.9">SCALA:</text>
<text x="556.6" y="399.9">FORMATO:</text>
<text x="571.2" y="396.9">1:10</text>
<text x="573" y="399.9">A2</text>
<text x="16.4" y="403.8" transform="rotate(-90 16.4 403.8)">DIRECTORY: C:\USERS\GIORGIA\DESKTOP\MO-D_4_CUCINA\METOD 399.124.89.DWG | PLOTTED ON: 2017.04.11 | BY USER: 869709</text>
<text x="45.6" y="407">1</text>
<text x="102.1" y="407">2</text>
<text x="152.1" y="407">3</text>
<text x="202.1" y="407">4</text>
<text x="252.1" y="407">5</text>
<text x="302.1" y="407">6</text>
<text x="352.1" y="407">7</text>
<text x="402.1" y="407">8</text>
<text x="452.1" y="407">9</text>
<text x="501.4" y="407">10</text>
<text x="528.3" y="406.1">0</text>
<text x="538.3" y="406.1">10cm</text>
<text x="553.3" y="406.1">25cm</text>
<text x="571.2" y="406.1">50cm</text>
</g>
</svg>
